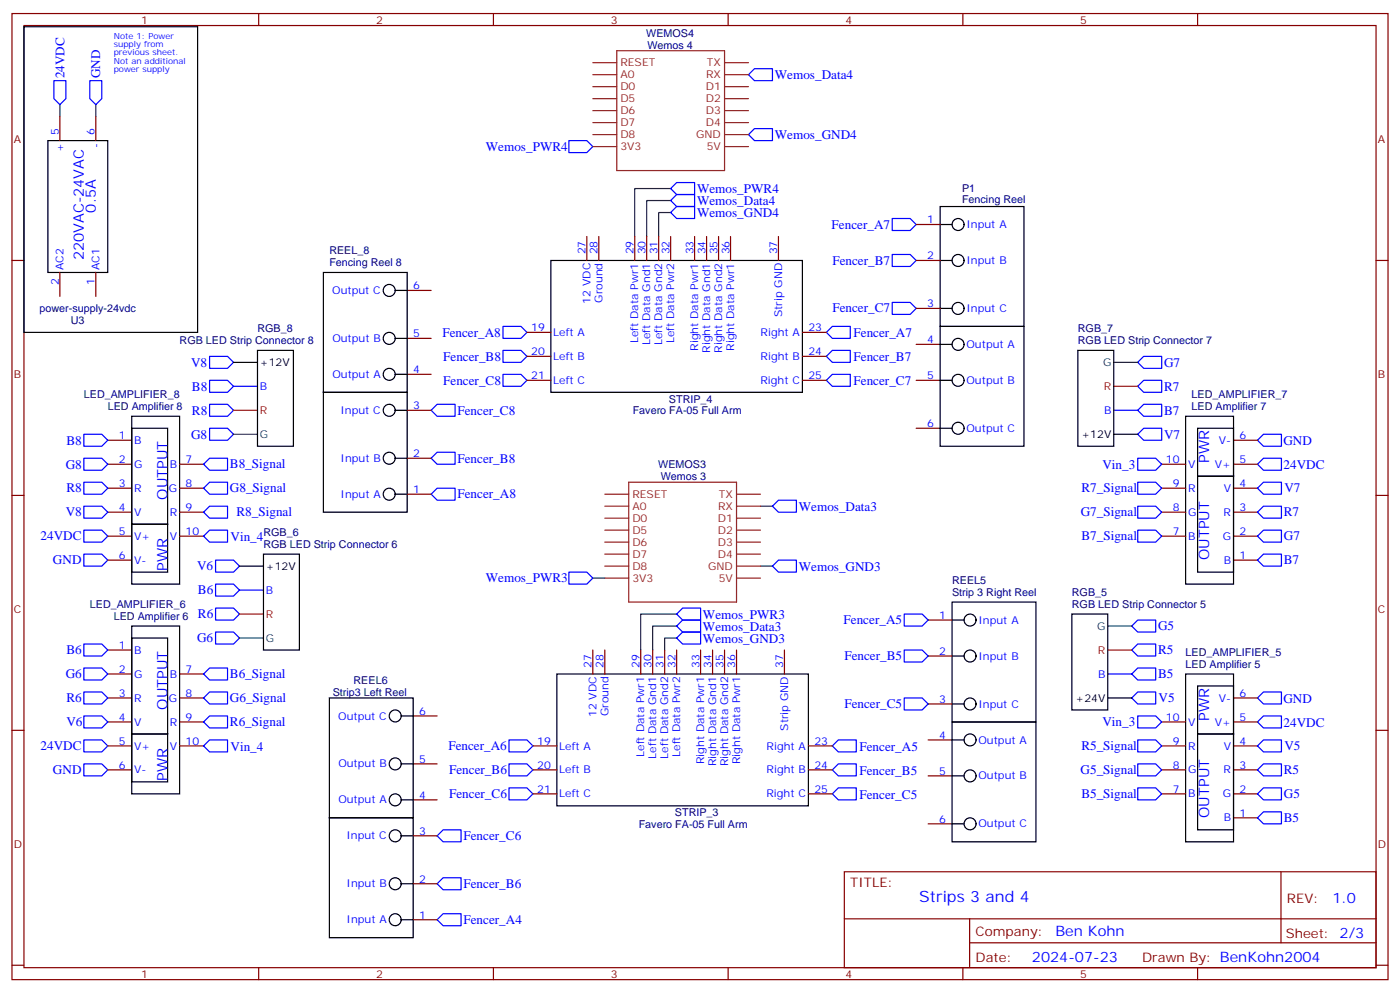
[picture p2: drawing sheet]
<svg xmlns="http://www.w3.org/2000/svg" width="412mm" height="292mm" viewBox="0 0 412 292" stroke-linecap="round" stroke-linejoin="round" font-family="sans-serif">
<g fill="none" stroke="#870000" stroke-width=".35">
<path d="M3.5 4h405.4v284.3h-405.4zM7.1 7.5h398.2v277.3h-398.2zM76.2 4v3.5M145.3 4v3.5M214.5 4v3.5M283.6 4v3.5M352.8 4v3.5M17.6 34.3v7.1M28.2 34.3v7.1M3.5 76.7h3.6M172.9 69.6v7.1M176.4 69.6v7.1"/>
<path d="M187 69.6v7.1M190.5 69.6v7.1M194 69.6v7.1M197.6 69.6v7.1M204.6 69.6v7.1M208.1 69.6v7.1M211.7 69.6v7.1M215.2 69.6v7.1M229.3 69.6v7.1M269.9 76.7h7M269.9 66.1h7M405.3 76.7h3.6"/>
<path d="M17.6 80.2v7M28.2 80.2v7M119.9 99.6h7.1M119.9 85.5h7.1M155.2 97.8h7.1M236.4 97.8h7M269.9 90.8h7M119.9 110.2h7.1M155.2 111.9h7.1M155.2 104.9h7.1M236.4 111.9h7M236.4 104.9h7"/>
<path d="M269.9 101.4h7M269.9 111.9h7M31.7 136.6h7.1M31.7 129.6h7.1M52.9 136.6h7.1M119.9 120.8h7.1M119.9 134.9h7.1M269.9 126h7M342.2 136.6h7M363.4 136.6h7M363.4 129.6h7M3.5 145.8h3.6"/>
<path d="M31.7 157.8h7.1M31.7 150.7h7.1M31.7 143.7h7.1M52.9 157.8h7.1M52.9 150.7h7.1M52.9 143.7h7.1M119.9 145.5h7.1M342.2 157.8h7M342.2 150.7h7M342.2 143.7h7M363.4 157.8h7M363.4 150.7h7"/>
<path d="M363.4 143.7h7M405.3 145.8h3.6M31.7 164.9h7.1M363.4 164.9h7M31.7 191.3h7.1M31.7 198.4h7.1M52.9 198.4h7.1M174.6 191.3v7.1M178.2 191.3v7.1M188.7 191.3v7.1M192.3 191.3v7.1M195.8 191.3v7.1"/>
<path d="M199.3 191.3v7.1M206.4 191.3v7.1M209.9 191.3v7.1M213.4 191.3v7.1M217 191.3v7.1M231.1 191.3v7.1M273.4 193.1h7.1M273.4 182.5h7.1M3.5 214.9h3.6M31.7 219.5h7.1M31.7 212.5h7.1M31.7 205.4h7.1"/>
<path d="M52.9 219.5h7.1M52.9 212.5h7.1M52.9 205.4h7.1M121.7 210.7h7.1M157 219.5h7M238.1 219.5h7.1M273.4 207.2h7.1M273.4 217.8h7.1M342.2 219.5h7M342.2 212.5h7M363.4 219.5h7M363.4 212.5h7"/>
<path d="M363.4 205.4h7M405.3 214.9h3.6M31.7 226.6h7.1M121.7 235.4h7.1M121.7 224.8h7.1M157 233.6h7M157 226.6h7M238.1 233.6h7.1M238.1 226.6h7.1M273.4 228.4h7.1M342.2 233.6h7M342.2 226.6h7"/>
<path d="M363.4 233.6h7M363.4 226.6h7M121.7 246h7.1M248.7 256.6h156.6v28.2h-156.6zM273.4 242.5h7.1M363.4 240.7h7M377.3 256.6v20.9M121.7 260.1h7.1M121.7 270.7h7.1M248.7 270.4h156.5M285.6 277.5h119.6M285.6 270.4v14.1"/>
<path d="M3.5 284.1h3.6M76.2 284.8v3.5M145.3 284.8v3.5M214.5 284.8v3.5M283.6 284.8v3.5M352.8 284.8v3.5M405.3 284.1h3.6"/>
</g>
<g fill="none" stroke="#00f" stroke-width=".35">
<path d="M15.9 23.7h3.5v5.3l-1.8 1.8-1.7-1.8zM26.5 23.7h3.5v5.3l-1.8 1.8-1.7-1.8zM220.5 39.6l1.7-1.7h5.3v3.5h-5.3zM222.2 20.2h5.3v3.5h-5.3l-1.7-1.7zM167.6 41.4h5.3l1.7 1.7-1.7 1.8h-5.3zM197.6 55.5l1.7-1.8h5.3v3.6h-5.3zM199.3 57.3h5.3v3.5h-5.3l-1.7-1.8zM197.6 62.5l1.7-1.7h5.3v3.5h-5.3zM262.8 74.9h5.3l1.8 1.8-1.8 1.7h-5.3zM262.8 64.3h5.3l1.8 1.8-1.8 1.7h-5.3zM148.2 96.1h5.3l1.7 1.7-1.7 1.8h-5.3zM243.4 97.8l1.8-1.7h5.3v3.5h-5.3z"/>
<path d="M262.8 89h5.3l1.8 1.8-1.8 1.7h-5.3zM61.7 119h5.3l1.8 1.8-1.8 1.7h-5.3zM61.7 111.9h5.3l1.8 1.8-1.8 1.8h-5.3zM61.7 104.9h5.3l1.8 1.7-1.8 1.8h-5.3zM68.8 113.7h7M148.2 103.1h5.3l1.7 1.8-1.7 1.7h-5.3zM148.2 110.2h5.3l1.7 1.7-1.7 1.8h-5.3zM243.4 104.9l1.8-1.8h5.3v3.5h-5.3zM243.4 111.9l1.8-1.7h5.3v3.5h-5.3zM335.1 113.7l1.8-1.8h5.3v3.6h-5.3zM335.1 106.6l1.8-1.7h5.3v3.5h-5.3zM24.7 127.8h5.3l1.7 1.8-1.7 1.7h-5.3z"/>
<path d="M24.7 134.9h5.3l1.7 1.7-1.7 1.8h-5.3zM60 136.6l1.7-1.7h5.3v3.5h-5.3zM61.7 126h5.3l1.8 1.8-1.8 1.8h-5.3zM127 120.8l1.8-1.8h5.3v3.5h-5.3zM127 134.9l1.8-1.8h5.3v3.5h-5.3zM328.1 120.8h7M335.1 127.8l1.8-1.8h5.3v3.6h-5.3zM335.1 120.8l1.8-1.8h5.3v3.5h-5.3zM335.1 134.9h5.3l1.8 1.7-1.8 1.8h-5.3zM370.4 136.6l1.8-1.7h5.3v3.5h-5.3zM370.4 129.6l1.8-1.8h5.3v3.5h-5.3zM24.7 156h5.3l1.7 1.8-1.7 1.8h-5.3z"/>
<path d="M24.7 141.9h5.3l1.7 1.8-1.7 1.8h-5.3zM24.7 149h5.3l1.7 1.7-1.7 1.8h-5.3zM60 150.7l1.7-1.7h5.3v3.5h-5.3zM60 157.8l1.7-1.8h5.3v3.6h-5.3zM61.7 141.9h5.3v3.6h-5.3l-1.7-1.8zM127 145.5l1.8-1.8h5.3v3.5h-5.3zM227.5 149l1.8-1.8h5.3v3.5h-5.3zM335.1 141.9h5.3l1.8 1.8-1.8 1.8h-5.3zM335.1 149h5.3l1.8 1.7-1.8 1.8h-5.3zM335.1 156h5.3l1.8 1.8-1.8 1.8h-5.3zM370.4 157.8l1.8-1.8h5.3v3.6h-5.3zM370.4 150.7l1.8-1.7h5.3v3.5h-5.3z"/>
<path d="M370.4 143.7l1.8-1.8h5.3v3.6h-5.3zM24.7 163.1h5.3l1.7 1.8-1.7 1.7h-5.3zM63.5 164.9h5.3l1.8 1.7-1.8 1.8h-5.3zM63.5 171.9h5.3l1.8 1.8-1.8 1.7h-5.3zM63.5 179h5.3l1.8 1.7-1.8 1.8h-5.3zM70.6 173.7h7M167.6 168.4h5.3l1.7 1.7-1.7 1.8h-5.3zM227.5 166.6l1.8-1.7h5.3v3.5h-5.3zM370.4 164.9l1.8-1.8h5.3v3.5h-5.3zM24.7 196.6h5.3l1.7 1.8-1.7 1.7h-5.3zM24.7 189.5h5.3l1.7 1.8-1.7 1.8h-5.3zM61.7 196.6h5.3v3.5h-5.3l-1.7-1.7z"/>
<path d="M63.5 186h5.3l1.8 1.8-1.8 1.7h-5.3zM199.3 180.7l1.8-1.7h5.3v3.5h-5.3zM199.3 184.3l1.8-1.8h5.3v3.5h-5.3zM199.3 187.8l1.8-1.8h5.3v3.5h-5.3zM266.3 180.7h5.3l1.8 1.8-1.8 1.8h-5.3zM266.3 191.3h5.3l1.8 1.8-1.8 1.7h-5.3zM326.3 198.4h7.1M333.4 198.4l1.7-1.8h5.3v3.5h-5.3zM333.4 191.3l1.7-1.8h5.3v3.6h-5.3zM333.4 184.3l1.7-1.8h5.3v3.5h-5.3zM24.7 217.8h5.3l1.7 1.7-1.7 1.8h-5.3zM24.7 210.7h5.3l1.7 1.8-1.7 1.7h-5.3z"/>
<path d="M24.7 203.7h5.3l1.7 1.7-1.7 1.8h-5.3zM60 205.4l1.7-1.7h5.3v3.5h-5.3zM61.7 210.7h5.3v3.5h-5.3l-1.7-1.7zM61.7 217.8h5.3v3.5h-5.3l-1.7-1.8zM149.9 217.8h5.3l1.8 1.7-1.8 1.8h-5.3zM246.9 217.8h5.3v3.5h-5.3l-1.7-1.8zM266.3 205.4h5.3l1.8 1.8-1.8 1.8h-5.3zM333.4 205.4l1.7-1.7h5.3v3.5h-5.3zM335.1 217.8h5.3l1.8 1.7-1.8 1.8h-5.3zM335.1 210.7h5.3l1.8 1.8-1.8 1.7h-5.3zM370.4 205.4l1.8-1.7h5.3v3.5h-5.3zM370.4 212.5l1.8-1.8h5.3v3.5h-5.3z"/>
<path d="M370.4 219.5l1.8-1.7h5.3v3.5h-5.3zM24.7 224.8h5.3l1.7 1.8-1.7 1.8h-5.3zM149.9 231.9h5.3l1.8 1.7-1.8 1.8h-5.3zM149.9 224.8h5.3l1.8 1.8-1.8 1.8h-5.3zM245.2 233.6l1.7-1.7h5.3v3.5h-5.3zM245.2 226.6l1.7-1.8h5.3v3.6h-5.3zM335.1 224.8h5.3l1.8 1.8-1.8 1.8h-5.3zM335.1 231.9h5.3l1.8 1.7-1.8 1.8h-5.3zM370.4 233.6l1.8-1.7h5.3v3.5h-5.3zM370.4 226.6l1.8-1.8h5.3v3.6h-5.3zM128.8 246l1.7-1.8h5.3v3.6h-5.3zM370.4 240.7l1.8-1.8h5.3v3.6h-5.3z"/>
<path d="M128.8 260.1l1.7-1.8h5.3v3.6h-5.3zM130.5 268.9h5.3v3.6h-5.3l-1.7-1.8z"/>
</g>
<path d="M17.6 30.8v3.5M28.2 30.8v3.5M197.6 55.5h-10.6v14.1M197.6 59h-7.1v10.6M197.6 62.5h-3.6v7.1M224 149h3.5M174.6 170.1h3.6M224 166.6h3.5M199.3 180.7h-10.6v10.6M199.3 184.3h-7v7M199.3 187.8h-3.5v3.5" fill="none" stroke="#008700" stroke-width=".35"/>
<g fill="none" stroke="#000" stroke-width=".35">
<path d="M7.1 7.9h51.1v89.9h-51.1zM14.1 41.4h17.6v38.8h-17.6zM162.3 76.7h74.1v38.8h-74.1zM276.9 60.8h24.7v35.3h-24.7zM276.9 76.7h3.6M276.9 66.1h3.6M95.2 80.2h24.7v35.3h-24.7zM116.4 99.6h3.5M116.4 85.5h3.5M276.9 96.1h24.7v35.2h-24.7zM276.9 90.8h3.6M68.8 106.6h7"/>
<path d="M75.8 103.1h10.6v28.2h-10.6zM95.2 115.5h24.7v35.2h-24.7zM116.4 110.2h3.5M276.9 101.4h3.6M276.9 111.9h3.6M317.5 103.1h10.6v28.2h-10.6zM38.8 122.5h14.1v49.4h-14.1zM38.8 126h10.6v28.3h-10.6zM116.4 120.8h3.5M116.4 134.9h3.5M276.9 126h3.6M328.1 127.8h7"/>
<path d="M349.2 122.5h14.2v49.4h-14.2zM352.8 126h10.6v14.2h-10.6zM38.8 154.3h10.6v14.1h-10.6zM116.4 145.5h3.5M352.8 140.2h10.6v28.2h-10.6zM70.6 166.6h7M77.6 163.1h10.6v28.2h-10.6zM280.5 177.2h24.7v35.3h-24.7zM38.8 184.3h14.1v49.3h-14.1zM38.8 187.8h10.6v28.2h-10.6zM164 198.4h74.1v38.8h-74.1zM280.5 193.1h3.5"/>
<path d="M280.5 182.5h3.5M315.7 180.7h10.6v28.3h-10.6zM349.2 198.4h14.2v49.4h-14.2zM38.8 216h10.6v14.1h-10.6zM97 205.4h24.7v35.3h-24.7zM118.2 210.7h3.5M280.5 212.5h24.7v35.3h-24.7zM280.5 207.2h3.5M280.5 217.8h3.5M326.3 205.4h7.1M352.8 216h10.6v28.2h-10.6zM352.8 201.9h10.6v14.1h-10.6z"/>
<path d="M118.2 235.4h3.5M118.2 224.8h3.5M280.5 228.4h3.5M97 240.7h24.7v35.3h-24.7zM118.2 246h3.5M280.5 242.5h3.5M118.2 260.1h3.5M118.2 270.7h3.5"/>
<circle cx="282.2" cy="66.1" r="1.76"/>
<circle cx="282.2" cy="76.7" r="1.76"/>
<circle cx="114.7" cy="85.5" r="1.76"/>
<circle cx="114.7" cy="99.6" r="1.76"/>
<circle cx="282.2" cy="90.8" r="1.76"/>
<circle cx="114.7" cy="110.2" r="1.76"/>
<circle cx="282.2" cy="101.4" r="1.76"/>
<circle cx="282.2" cy="111.9" r="1.76"/>
<circle cx="114.7" cy="134.9" r="1.76"/>
<circle cx="114.7" cy="120.8" r="1.76"/>
<circle cx="282.2" cy="126" r="1.76"/>
<circle cx="114.7" cy="145.5" r="1.76"/>
<circle cx="285.7" cy="193.1" r="1.76"/>
<circle cx="285.7" cy="182.5" r="1.76"/>
<circle cx="116.4" cy="210.7" r="1.76"/>
<circle cx="285.7" cy="207.2" r="1.76"/>
<circle cx="285.7" cy="217.8" r="1.76"/>
<circle cx="116.4" cy="224.8" r="1.76"/>
<circle cx="116.4" cy="235.4" r="1.76"/>
<circle cx="285.7" cy="228.4" r="1.76"/>
<circle cx="116.4" cy="246" r="1.76"/>
<circle cx="285.7" cy="242.5" r="1.76"/>
<circle cx="116.4" cy="270.7" r="1.76"/>
<circle cx="116.4" cy="260.1" r="1.76"/>
</g>
<path d="M328.1 106.6h7M68.8 127.8h7M70.6 187.8h7M326.3 184.3h7.1" fill="none" stroke="#090" stroke-width=".35"/>
<path d="M328.1 113.7h7M68.8 120.8h7M70.6 180.7h7M326.3 191.3h7.1" fill="none" stroke="#f00" stroke-width=".35"/>
<g fill="none" stroke="#8c2424" stroke-width=".35">
<path d="M174.6 18.5h7.1M181.7 14.9h31.7v35.3h-31.7zM213.4 18.5h7.1M174.6 22h7.1M174.6 25.5h7.1M174.6 29h7.1M174.6 32.6h7.1M174.6 36.1h7.1M174.6 39.6h7.1M213.4 22h7.1M213.4 25.5h7.1M213.4 29h7.1"/>
<path d="M213.4 32.6h7.1M213.4 36.1h7.1M213.4 39.6h7.1M174.6 43.1h7.1M213.4 43.1h7.1M178.2 145.5h7M178.2 149h7M178.2 152.5h7M178.2 156h7M178.2 159.6h7M185.2 141.9h31.8v35.3h-31.8zM217 145.5h7"/>
<path d="M217 149h7M217 152.5h7M217 156h7M217 159.6h7M178.2 163.1h7M178.2 166.6h7M178.2 170.1h7M217 163.1h7M217 166.6h7M217 170.1h7"/>
</g>
<text font-size="4.6" fill="#00f" x="270.8" y="265.6">Strips 3 and 4</text>
<g font-size="4.2" fill="#00f">
<text x="28.2" y="62.5" transform="rotate(-90 28.2 62.5)">0.5A</text>
<text x="24.7" y="76.7" transform="rotate(-90 24.7 76.7)">220VAC-24VAC</text>
<text x="356.2" y="136.2" transform="rotate(-90 356.2 136.2)">PWR</text>
<text x="49.3" y="147.1" transform="rotate(-90 49.3 147.1)">OUTPUT</text>
<text x="49.3" y="168" transform="rotate(-90 49.3 168)">PWR</text>
<text x="356.2" y="164.9" transform="rotate(-90 356.2 164.9)">OUTPUT</text>
<text x="49.3" y="208.8" transform="rotate(-90 49.3 208.8)">OUTPUT</text>
<text x="356.2" y="212.1" transform="rotate(-90 356.2 212.1)">PWR</text>
<text x="49.3" y="229.7" transform="rotate(-90 49.3 229.7)">PWR</text>
<text x="356.2" y="240.7" transform="rotate(-90 356.2 240.7)">OUTPUT</text>
<text x="392.5" y="265.8">1.0</text>
<text x="310.9" y="275.4">Ben Kohn</text>
<text x="304" y="283.2">2024-07-23</text>
</g>
<g font-size="3.9" fill="#00f">
<text x="19" y="23" transform="rotate(-90 19 23)">24VDC</text>
<text x="29.5" y="23" transform="rotate(-90 29.5 23)">GND</text>
<text x="228.2" y="23.2">Wemos_Data4</text>
<text x="228.2" y="40.9">Wemos_GND4</text>
<text x="143.1" y="44.4">Wemos_PWR4</text>
<text x="205.3" y="56.8">Wemos_PWR4</text>
<text x="205.3" y="63.8">Wemos_GND4</text>
<text x="205.3" y="60.3">Wemos_Data4</text>
<text x="245" y="67.3">Fencer_A7</text>
<text x="245.2" y="77.9">Fencer_B7</text>
<text x="245.2" y="92">Fencer_C7</text>
<text x="130.3" y="99.1">Fencer_A8</text>
<text x="251.4" y="99.2">Fencer_A7</text>
<text x="56.3" y="107.9">V8</text>
<text x="130.5" y="106.1">Fencer_B8</text>
<text x="251.4" y="106.3">Fencer_B7</text>
<text x="342.9" y="108">G7</text>
<text x="130.5" y="113.2">Fencer_C8</text>
<text x="251.4" y="113.3">Fencer_C7</text>
<text x="56.5" y="115">B8</text>
<text x="342.9" y="115">R7</text>
<text x="56.5" y="122">R8</text>
<text x="134.8" y="122">Fencer_C8</text>
<text x="342.9" y="122.1">B7</text>
<text x="19.6" y="130.8">B8</text>
<text x="56.3" y="129.1">G8</text>
<text x="342.9" y="129.1">V7</text>
<text x="378.1" y="131">GND</text>
<text x="19.4" y="137.9">G8</text>
<text x="67.7" y="137.9">B8_Signal</text>
<text x="134.8" y="136.1">Fencer_B8</text>
<text x="324.7" y="137.9">Vin_3</text>
<text x="378.1" y="138">24VDC</text>
<text x="19.6" y="144.9">R8</text>
<text x="67.7" y="144.9">G8_Signal</text>
<text x="134.8" y="146.7">Fencer_A8</text>
<text x="318.5" y="144.9">R7_Signal</text>
<text x="378.3" y="144.9">V7</text>
<text x="19.4" y="152">V8</text>
<text x="69.7" y="152">R8_Signal</text>
<text x="235.3" y="150.3">Wemos_Data3</text>
<text x="318.3" y="152">G7_Signal</text>
<text x="378.2" y="152">R7</text>
<text x="12" y="159.1">24VDC</text>
<text x="67.9" y="159.2">Vin_4</text>
<text x="318.5" y="159">B7_Signal</text>
<text x="378.2" y="159">G7</text>
<text x="15.6" y="166.1">GND</text>
<text x="58.1" y="167.9">V6</text>
<text x="235.3" y="167.9">Wemos_GND3</text>
<text x="378.2" y="166.1">B7</text>
<text x="143.1" y="171.4">Wemos_PWR3</text>
<text x="58.3" y="174.9">B6</text>
<text x="58.3" y="182">R6</text>
<text x="207.1" y="182">Wemos_PWR3</text>
<text x="207.1" y="185.6">Wemos_Data3</text>
<text x="248.5" y="183.8">Fencer_A5</text>
<text x="341.1" y="185.5">G5</text>
<text x="58.1" y="189.1">G6</text>
<text x="207.1" y="189.1">Wemos_GND3</text>
<text x="19.6" y="192.5">B6</text>
<text x="248.7" y="194.3">Fencer_B5</text>
<text x="341.1" y="192.6">R5</text>
<text x="19.4" y="199.6">G6</text>
<text x="67.7" y="199.6">B6_Signal</text>
<text x="341.1" y="199.6">B5</text>
<text x="19.6" y="206.6">R6</text>
<text x="67.7" y="206.7">G6_Signal</text>
<text x="248.7" y="208.5">Fencer_C5</text>
<text x="341.3" y="206.7">V5</text>
<text x="378.1" y="206.8">GND</text>
<text x="19.6" y="213.7">V6</text>
<text x="67.7" y="213.7">R6_Signal</text>
<text x="324.7" y="213.7">Vin_3</text>
<text x="378.1" y="213.9">24VDC</text>
<text x="12" y="220.7">24VDC</text>
<text x="67.9" y="220.9">Vin_4</text>
<text x="132.1" y="220.8">Fencer_A6</text>
<text x="253.2" y="220.9">Fencer_A5</text>
<text x="318.5" y="220.9">R5_Signal</text>
<text x="378.3" y="220.8">V5</text>
<text x="15.6" y="227.8">GND</text>
<text x="132.3" y="227.8">Fencer_B6</text>
<text x="253.2" y="228">Fencer_B5</text>
<text x="318.3" y="227.9">G5_Signal</text>
<text x="378.2" y="227.8">R5</text>
<text x="132.3" y="234.9">Fencer_C6</text>
<text x="253.2" y="235">Fencer_C5</text>
<text x="318.5" y="235">B5_Signal</text>
<text x="378.2" y="234.9">G5</text>
<text x="378.2" y="242">B5</text>
<text x="136.5" y="247.3">Fencer_C6</text>
<text x="136.5" y="261.4">Fencer_B6</text>
<text x="136.5" y="271.9">Fencer_A4</text>
</g>
<g font-size="3.9" fill="#800">
<text x="250.5" y="261.2">TITLE:</text>
<text x="379.1" y="265.8">REV:</text>
<text x="287.4" y="275.4">Company:</text>
<text x="378.7" y="276">Sheet: 2/3</text>
<text x="287.4" y="283">Date:</text>
<text x="336.4" y="283.1">Drawn By: BenKohn2004</text>
</g>
<g font-size="3.2" fill="#800">
<text x="41.6" y="7">1</text>
<text x="110.8" y="7">2</text>
<text x="179.9" y="7">3</text>
<text x="249.1" y="7">4</text>
<text x="318.2" y="7">5</text>
<text x="4.1" y="42.1">A</text>
<text x="405.9" y="42.1">A</text>
<text x="4.1" y="111.2">B</text>
<text x="405.9" y="111.2">B</text>
<text x="4.1" y="180.4">C</text>
<text x="405.9" y="180.4">C</text>
<text x="4.1" y="249.5">D</text>
<text x="405.9" y="249.5">D</text>
<text x="41.6" y="287.8">1</text>
<text x="110.8" y="287.8">2</text>
<text x="179.9" y="287.8">3</text>
<text x="249.1" y="287.8">4</text>
<text x="318.2" y="287.8">5</text>
</g>
<g font-size="3.2" fill="#000080">
<text x="190.4" y="10.8">WEMOS4</text>
<text x="190.7" y="14.3">Wemos 4</text>
<text x="283.4" y="59.7">Fencing Reel</text>
<text x="283.4" y="56.6">P1</text>
<text x="97" y="74.9">REEL_8</text>
<text x="97" y="78.4">Fencing Reel 8</text>
<text x="11.6" y="91.9">power-supply-24vdc</text>
<text x="20.8" y="95.5">U3</text>
<text x="52.9" y="101.4">RGB LED Strip Connector 8</text>
<text x="75.8" y="97.8">RGB_8</text>
<text x="317.5" y="101.4">RGB LED Strip Connector 7</text>
<text x="317.5" y="97.8">RGB_7</text>
<text x="24.7" y="117.2">LED_AMPLIFIER_8</text>
<text x="197" y="118.5">STRIP_4</text>
<text x="351" y="117.2">LED_AMPLIFIER_7</text>
<text x="31.7" y="120.8">LED Amplifier 8</text>
<text x="186.4" y="121.9">Favero FA-05 Full Arm</text>
<text x="351" y="120.8">LED Amplifier 7</text>
<text x="193.9" y="137.8">WEMOS3</text>
<text x="194.6" y="141.3">Wemos 3</text>
<text x="77.6" y="161.3">RGB LED Strip Connector 6</text>
<text x="77.6" y="157.8">RGB_6</text>
<text x="280.5" y="171.9">REEL5</text>
<text x="26.5" y="179">LED_AMPLIFIER_6</text>
<text x="280.5" y="175.4">Strip 3 Right Reel</text>
<text x="315.7" y="179">RGB LED Strip Connector 5</text>
<text x="315.7" y="175.4">RGB_5</text>
<text x="33.5" y="182.5">LED Amplifier 6</text>
<text x="349.2" y="196.6">LED Amplifier 5</text>
<text x="349.2" y="193.1">LED_AMPLIFIER_5</text>
<text x="104.1" y="201.3">REEL6</text>
<text x="98" y="204.8">Strip3 Left Reel</text>
<text x="188.1" y="243.6">Favero FA-05 Full Arm</text>
<text x="198.8" y="240.2">STRIP_3</text>
</g>
<g font-size="3.2" fill="#8d2323">
<text x="182.7" y="19.5">RESET</text>
<text x="182.7" y="23">A0</text>
<text x="208" y="23">RX</text>
<text x="208.2" y="19.5">TX</text>
<text x="182.7" y="26.6">D0</text>
<text x="207.9" y="26.6">D1</text>
<text x="182.7" y="30.1">D5</text>
<text x="182.7" y="33.6">D6</text>
<text x="207.9" y="33.6">D3</text>
<text x="207.9" y="30.1">D2</text>
<text x="182.7" y="37.1">D7</text>
<text x="182.7" y="40.7">D8</text>
<text x="205.1" y="40.7">GND</text>
<text x="207.9" y="37.1">D4</text>
<text x="182.7" y="44.2">3V3</text>
<text x="208.2" y="44.2">5V</text>
<text x="186.3" y="146.5">RESET</text>
<text x="211.8" y="146.5">TX</text>
<text x="186.3" y="150">A0</text>
<text x="186.3" y="153.6">D0</text>
<text x="211.4" y="153.6">D1</text>
<text x="211.5" y="150">RX</text>
<text x="186.3" y="157.1">D5</text>
<text x="186.3" y="160.6">D6</text>
<text x="211.4" y="160.6">D3</text>
<text x="211.4" y="157.1">D2</text>
<text x="186.3" y="164.1">D7</text>
<text x="186.3" y="167.7">D8</text>
<text x="208.6" y="167.7">GND</text>
<text x="211.4" y="164.1">D4</text>
<text x="186.3" y="171.2">3V3</text>
<text x="211.7" y="171.2">5V</text>
</g>
<g font-size="3.2" fill="#00f">
<text x="17.3" y="39.6" transform="rotate(-90 17.3 39.6)">5</text>
<text x="27.9" y="39.6" transform="rotate(-90 27.9 39.6)">6</text>
<text x="18.7" y="44.7" transform="rotate(-90 18.7 44.7)">+</text>
<text x="29.3" y="43.5" transform="rotate(-90 29.3 43.5)">-</text>
<text x="273.1" y="65.7">1</text>
<text x="284.7" y="67.1">Input A</text>
<text x="172.5" y="74.9" transform="rotate(-90 172.5 74.9)">27</text>
<text x="176" y="74.9" transform="rotate(-90 176 74.9)">28</text>
<text x="186.6" y="74.9" transform="rotate(-90 186.6 74.9)">29</text>
<text x="190.1" y="74.9" transform="rotate(-90 190.1 74.9)">30</text>
<text x="193.7" y="74.9" transform="rotate(-90 193.7 74.9)">31</text>
<text x="197.2" y="74.9" transform="rotate(-90 197.2 74.9)">32</text>
<text x="204.3" y="74.9" transform="rotate(-90 204.3 74.9)">33</text>
<text x="207.8" y="74.9" transform="rotate(-90 207.8 74.9)">34</text>
<text x="211.3" y="74.9" transform="rotate(-90 211.3 74.9)">35</text>
<text x="214.8" y="74.9" transform="rotate(-90 214.8 74.9)">36</text>
<text x="229" y="74.9" transform="rotate(-90 229 74.9)">37</text>
<text x="273.1" y="76.3">2</text>
<text x="284.7" y="77.7">Input B</text>
<text x="17.3" y="84" transform="rotate(-90 17.3 84)">2</text>
<text x="18.7" y="79.5" transform="rotate(-90 18.7 79.5)">AC2</text>
<text x="27.9" y="84" transform="rotate(-90 27.9 84)">1</text>
<text x="29.3" y="79.5" transform="rotate(-90 29.3 79.5)">AC1</text>
<text x="97.9" y="86.5">Output C</text>
<text x="121.7" y="85.1">6</text>
<text x="173.9" y="89.3" transform="rotate(-90 173.9 89.3)">12 VDC</text>
<text x="177.4" y="89.1" transform="rotate(-90 177.4 89.1)">Ground</text>
<text x="230.4" y="93.4" transform="rotate(-90 230.4 93.4)">Strip GND</text>
<text x="273.1" y="90.4">3</text>
<text x="284.7" y="91.8">Input C</text>
<text x="97.9" y="100.6">Output B</text>
<text x="121.7" y="99.2">5</text>
<text x="156.5" y="97.5">19</text>
<text x="163" y="98.9">Left A</text>
<text x="188" y="101" transform="rotate(-90 188 101)">Left Data Pwr1</text>
<text x="191.6" y="101.6" transform="rotate(-90 191.6 101.6)">Left Data Gnd1</text>
<text x="195.1" y="101.6" transform="rotate(-90 195.1 101.6)">Left Data Gnd2</text>
<text x="198.6" y="101" transform="rotate(-90 198.6 101)">Left Data Pwr2</text>
<text x="224.1" y="98.9">Right A</text>
<text x="238.1" y="97.5">23</text>
<text x="273.1" y="101">4</text>
<text x="156.5" y="104.5">20</text>
<text x="163" y="105.9">Left B</text>
<text x="205.7" y="103.3" transform="rotate(-90 205.7 103.3)">Right Data Pwr1</text>
<text x="209.2" y="103.9" transform="rotate(-90 209.2 103.9)">Right Data Gnd1</text>
<text x="212.7" y="103.9" transform="rotate(-90 212.7 103.9)">Right Data Gnd2</text>
<text x="216.3" y="103.3" transform="rotate(-90 216.3 103.3)">Right Data Pwr1</text>
<text x="224.1" y="105.9">Right B</text>
<text x="238.1" y="104.5">24</text>
<text x="284.7" y="102.4">Output A</text>
<text x="97.9" y="111.2">Output A</text>
<text x="121.7" y="109.8">4</text>
<text x="156.5" y="111.6">21</text>
<text x="163" y="113">Left C</text>
<text x="224" y="113">Right C</text>
<text x="238.1" y="111.6">25</text>
<text x="273.1" y="111.6">5</text>
<text x="284.7" y="113">Output B</text>
<text x="76.6" y="114.8">B</text>
<text x="100.3" y="121.8">Input C</text>
<text x="121.7" y="120.4">3</text>
<text x="273.1" y="125.7">6</text>
<text x="325.2" y="121.8">B</text>
<text x="35" y="129.2">1</text>
<text x="39.5" y="130.6">B</text>
<text x="284.7" y="127.1">Output C</text>
<text x="359" y="130.6">V-</text>
<text x="365.1" y="129.2">6</text>
<text x="35" y="136.3">2</text>
<text x="39.5" y="137.7">G</text>
<text x="50" y="137.7">B</text>
<text x="54.7" y="136.3">7</text>
<text x="100.3" y="135.9">Input B</text>
<text x="121.7" y="134.5">2</text>
<text x="343.5" y="136.3">10</text>
<text x="350" y="137.7">V</text>
<text x="357.9" y="137.7">V+</text>
<text x="365.1" y="136.3">5</text>
<text x="35" y="143.3">3</text>
<text x="54.7" y="143.3">8</text>
<text x="345.5" y="143.3">9</text>
<text x="365.1" y="143.3">4</text>
<text x="39.5" y="144.7">R</text>
<text x="49.8" y="144.7">G</text>
<text x="100.3" y="146.5">Input A</text>
<text x="121.7" y="145.1">1</text>
<text x="350" y="144.7">R</text>
<text x="360.5" y="144.7">V</text>
<text x="35" y="150.4">4</text>
<text x="39.5" y="151.8">V</text>
<text x="50" y="151.8">R</text>
<text x="54.7" y="150.4">9</text>
<text x="345.5" y="150.4">8</text>
<text x="350" y="151.8">G</text>
<text x="360.5" y="151.8">R</text>
<text x="365.1" y="150.4">3</text>
<text x="35" y="157.4">5</text>
<text x="39.5" y="158.9">V+</text>
<text x="50" y="158.9">V</text>
<text x="54.7" y="157.4">10</text>
<text x="345.5" y="157.4">7</text>
<text x="350" y="158.9">B</text>
<text x="360.2" y="158.9">G</text>
<text x="365.1" y="157.4">2</text>
<text x="35" y="164.5">6</text>
<text x="39.5" y="165.9">V-</text>
<text x="360.5" y="165.9">B</text>
<text x="365.1" y="164.5">1</text>
<text x="78.3" y="174.7">B</text>
<text x="276.7" y="182.1">1</text>
<text x="288.2" y="183.6">Input A</text>
<text x="35" y="191">1</text>
<text x="39.5" y="192.4">B</text>
<text x="174.3" y="196.6" transform="rotate(-90 174.3 196.6)">27</text>
<text x="177.8" y="196.6" transform="rotate(-90 177.8 196.6)">28</text>
<text x="188.4" y="196.6" transform="rotate(-90 188.4 196.6)">29</text>
<text x="191.9" y="196.6" transform="rotate(-90 191.9 196.6)">30</text>
<text x="195.4" y="196.6" transform="rotate(-90 195.4 196.6)">31</text>
<text x="199" y="196.6" transform="rotate(-90 199 196.6)">32</text>
<text x="206" y="196.6" transform="rotate(-90 206 196.6)">33</text>
<text x="209.5" y="196.6" transform="rotate(-90 209.5 196.6)">34</text>
<text x="213.1" y="196.6" transform="rotate(-90 213.1 196.6)">35</text>
<text x="216.6" y="196.6" transform="rotate(-90 216.6 196.6)">36</text>
<text x="230.7" y="196.6" transform="rotate(-90 230.7 196.6)">37</text>
<text x="276.7" y="192.7">2</text>
<text x="288.2" y="194.1">Input B</text>
<text x="35" y="198">2</text>
<text x="39.5" y="199.4">G</text>
<text x="50" y="199.4">B</text>
<text x="54.7" y="198">7</text>
<text x="323.4" y="199.4">B</text>
<text x="35" y="205.1">3</text>
<text x="39.5" y="206.5">R</text>
<text x="49.8" y="206.5">G</text>
<text x="54.7" y="205.1">8</text>
<text x="276.7" y="206.8">3</text>
<text x="288.2" y="208.2">Input C</text>
<text x="359" y="206.5">V-</text>
<text x="365.1" y="205.1">6</text>
<text x="35" y="212.1">4</text>
<text x="39.5" y="213.5">V</text>
<text x="50" y="213.5">R</text>
<text x="54.7" y="212.1">9</text>
<text x="99.6" y="211.8">Output C</text>
<text x="123.5" y="210.4">6</text>
<text x="175.7" y="211" transform="rotate(-90 175.7 211)">12 VDC</text>
<text x="179.2" y="210.8" transform="rotate(-90 179.2 210.8)">Ground</text>
<text x="232.1" y="215.1" transform="rotate(-90 232.1 215.1)">Strip GND</text>
<text x="343.5" y="212.1">10</text>
<text x="350" y="213.5">V</text>
<text x="357.9" y="213.5">V+</text>
<text x="365.1" y="212.1">5</text>
<text x="35" y="219.2">5</text>
<text x="39.5" y="220.6">V+</text>
<text x="50" y="220.6">V</text>
<text x="54.7" y="219.2">10</text>
<text x="158.2" y="219.2">19</text>
<text x="164.7" y="220.6">Left A</text>
<text x="225.8" y="220.6">Right A</text>
<text x="239.9" y="219.2">23</text>
<text x="276.7" y="217.4">4</text>
<text x="288.2" y="218.8">Output A</text>
<text x="345.5" y="219.2">9</text>
<text x="350" y="220.6">R</text>
<text x="360.5" y="220.6">V</text>
<text x="365.1" y="219.2">4</text>
<text x="35" y="226.2">6</text>
<text x="39.5" y="227.6">V-</text>
<text x="99.7" y="225.9">Output B</text>
<text x="123.5" y="224.5">5</text>
<text x="158.2" y="226.2">20</text>
<text x="164.7" y="227.6">Left B</text>
<text x="189.8" y="222.7" transform="rotate(-90 189.8 222.7)">Left Data Pwr1</text>
<text x="193.3" y="223.3" transform="rotate(-90 193.3 223.3)">Left Data Gnd1</text>
<text x="196.8" y="223.3" transform="rotate(-90 196.8 223.3)">Left Data Gnd2</text>
<text x="200.4" y="222.7" transform="rotate(-90 200.4 222.7)">Left Data Pwr2</text>
<text x="207.4" y="225" transform="rotate(-90 207.4 225)">Right Data Pwr1</text>
<text x="211" y="225.6" transform="rotate(-90 211 225.6)">Right Data Gnd1</text>
<text x="214.5" y="225.6" transform="rotate(-90 214.5 225.6)">Right Data Gnd2</text>
<text x="218" y="225" transform="rotate(-90 218 225)">Right Data Pwr1</text>
<text x="225.8" y="227.6">Right B</text>
<text x="239.9" y="226.2">24</text>
<text x="345.5" y="226.2">8</text>
<text x="350" y="227.6">G</text>
<text x="360.5" y="227.6">R</text>
<text x="365.1" y="226.2">3</text>
<text x="158.2" y="233.3">21</text>
<text x="239.9" y="233.3">25</text>
<text x="276.7" y="228">5</text>
<text x="288.2" y="229.4">Output B</text>
<text x="345.5" y="233.3">7</text>
<text x="365.1" y="233.3">2</text>
<text x="99.7" y="236.5">Output A</text>
<text x="123.5" y="235.1">4</text>
<text x="164.7" y="234.7">Left C</text>
<text x="225.8" y="234.7">Right C</text>
<text x="350" y="234.7">B</text>
<text x="360.2" y="234.7">G</text>
<text x="123.5" y="245.6">3</text>
<text x="276.7" y="242.1">6</text>
<text x="288.2" y="243.5">Output C</text>
<text x="360.5" y="241.8">B</text>
<text x="365.1" y="240.3">1</text>
<text x="102" y="247.1">Input C</text>
<text x="102.1" y="261.2">Input B</text>
<text x="123.5" y="259.8">2</text>
<text x="102.1" y="271.7">Input A</text>
<text x="123.5" y="270.3">1</text>
</g>
<g font-size="3.2">
<text x="76.6" y="107.7">+12V</text>
<text x="318.6" y="128.9">+12V</text>
<text x="78.3" y="167.7">+12V</text>
<text x="316.8" y="206.5">+24V</text>
</g>
<g font-size="3.2" fill="#090">
<text x="324.9" y="107.7">G</text>
<text x="76.6" y="128.9">G</text>
<text x="323.2" y="185.3">G</text>
<text x="78.3" y="188.8">G</text>
</g>
<g font-size="3.2" fill="#f00">
<text x="325.2" y="114.8">R</text>
<text x="76.6" y="121.8">R</text>
<text x="78.3" y="181.8">R</text>
<text x="323.4" y="192.4">R</text>
</g>
<g font-size="2.5" fill="#00f">
<text x="33.5" y="11.4">Note 1: Power</text>
<text x="33.5" y="13.9">supply from</text>
<text x="33.5" y="16.3">previous sheet.</text>
<text x="33.5" y="18.8">Not an additional</text>
<text x="33.5" y="21.3">power supply</text>
</g>
</svg>
